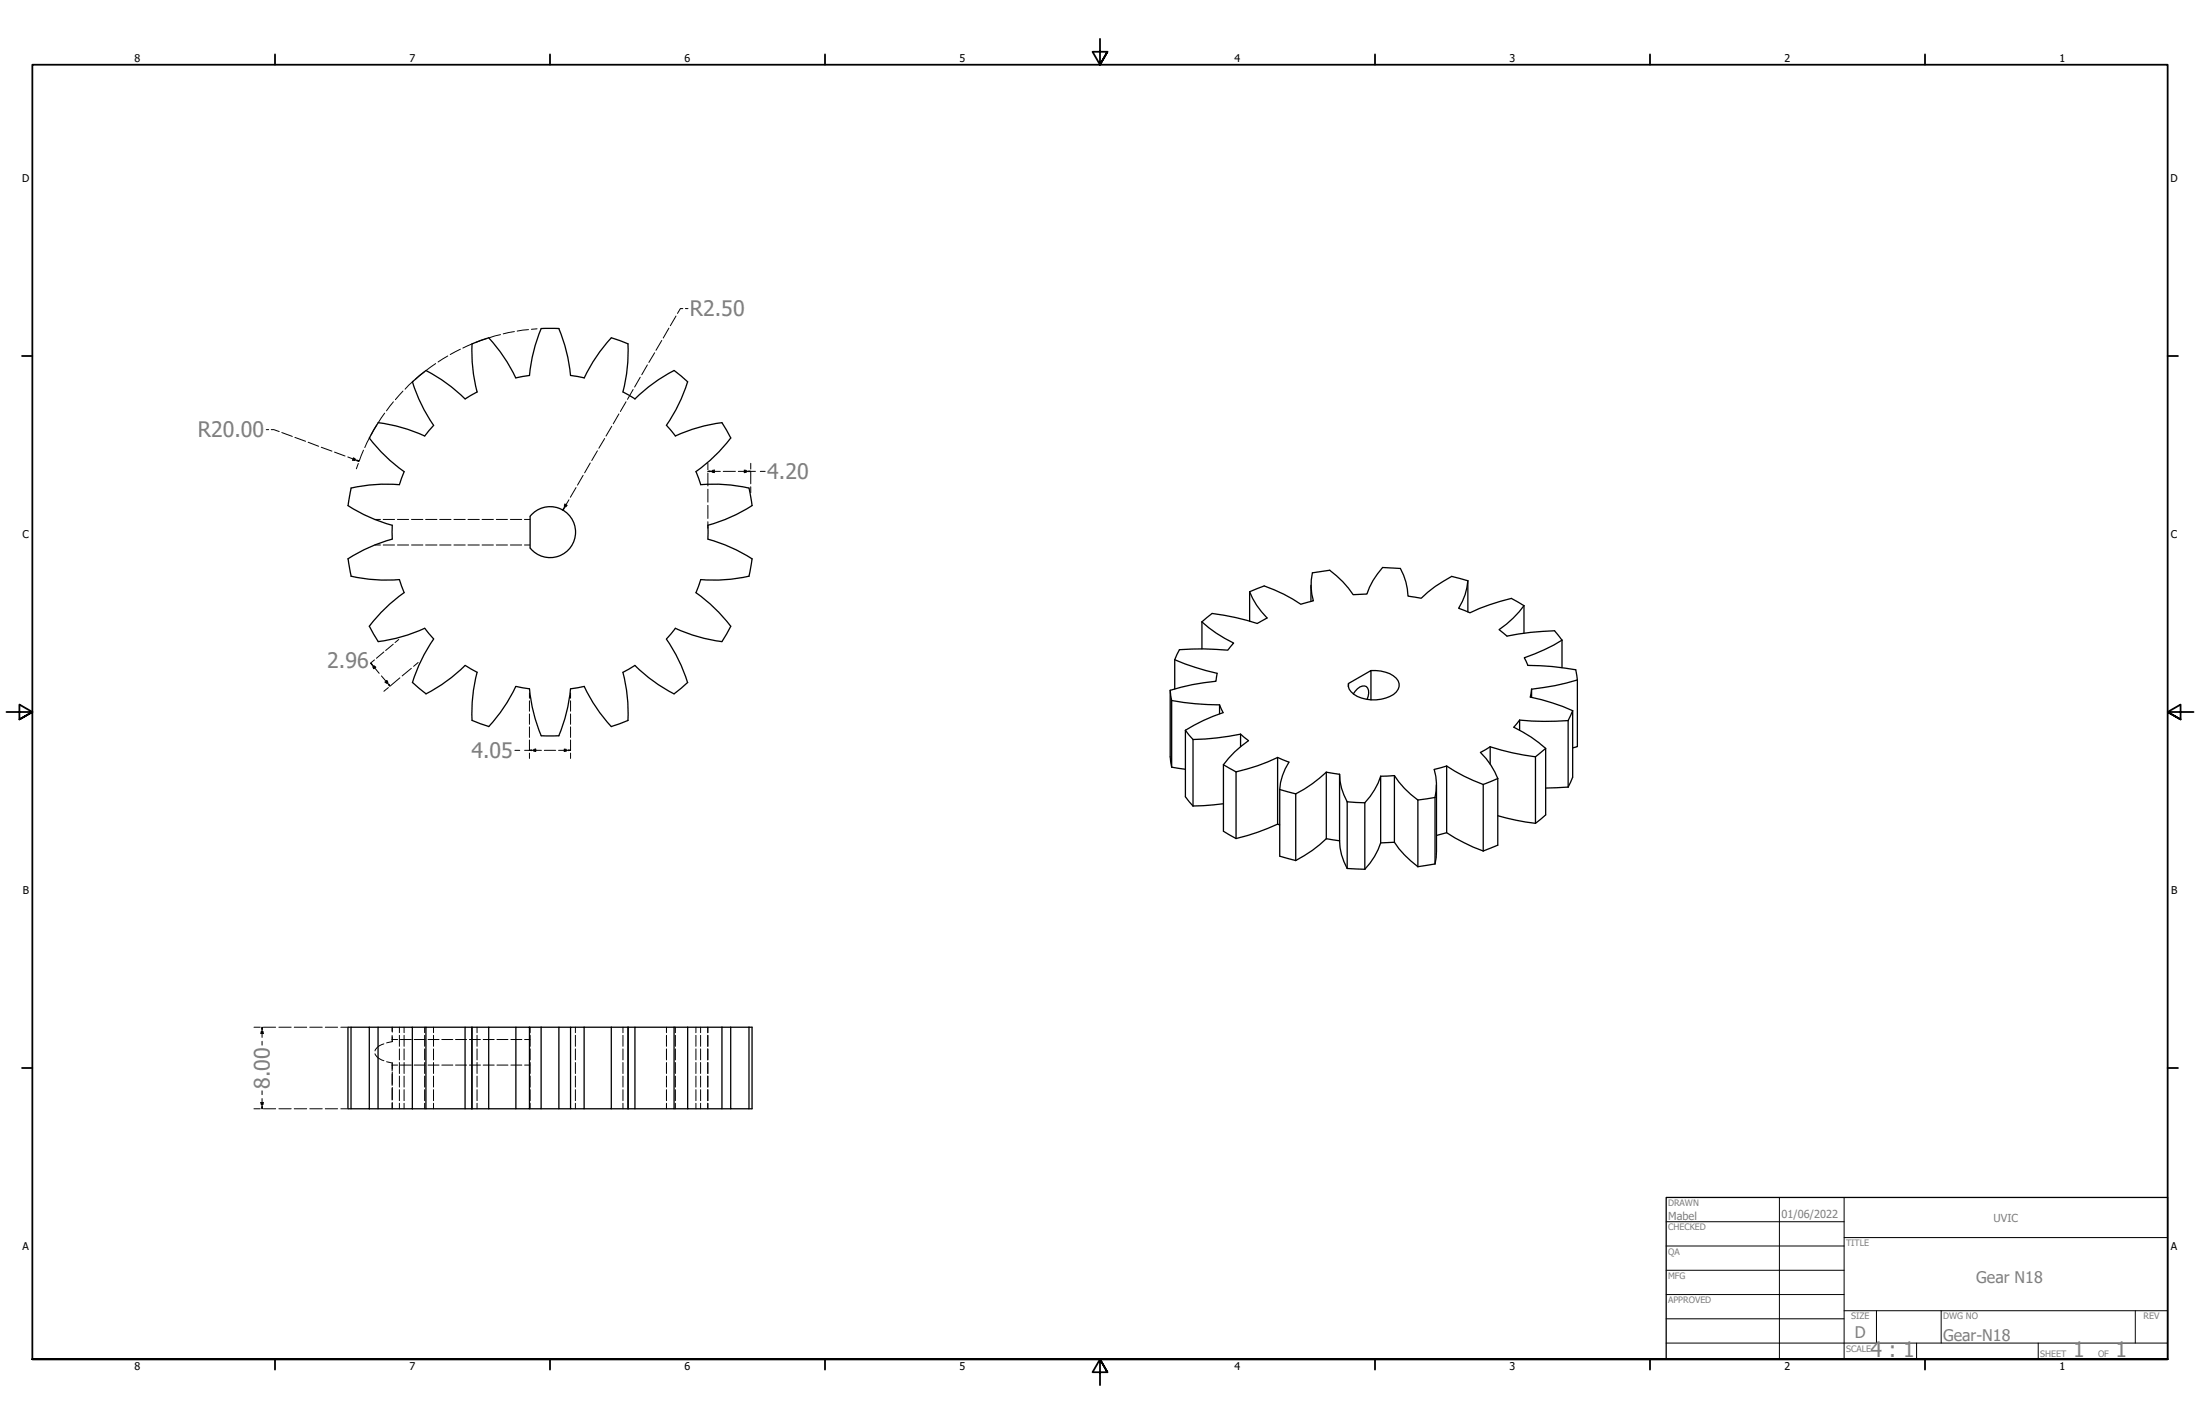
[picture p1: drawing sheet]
<svg xmlns="http://www.w3.org/2000/svg" width="864mm" height="559mm" viewBox="0 0 864 559" stroke-linecap="round" stroke-linejoin="round" font-family="sans-serif">
<!-- layer: Oculto (ANSI) -->
<g fill="none" stroke="#000" stroke-width=".39">
<path d="M147.1 213.9h2.3M147.1 203.8h2.3M150.4 213.9h4.5M150.4 203.8h4.5M156 213.9h4.4M156 203.8h4.4M161.5 213.9h4.5M161.5 203.8h4.5M167.1 213.9h4.4M167.1 203.8h4.4M172.6 213.9h4.4M172.6 203.8h4.4"/>
<path d="M178.2 213.9h4.4M178.2 203.8h4.4M183.7 213.9h4.5M183.7 203.8h4.5M189.2 213.9h4.5M189.2 203.8h4.5M194.8 213.9h4.4M194.8 203.8h4.4M200.3 213.9h4.5M200.3 203.8h4.5M205.9 213.9h2.2M205.9 203.8h2.2"/>
<path d="M147.2 413.5a4.7 4.7 0 0 0 3.5 2.7M150.7 409.6a4.9 4.9 0 0 0-3.5 2.8M151.8 416.6l2.2 .5M153.9 417.7v.3M153.9 407.9v.3M153.9 408.5l.1 .2M153.9 418h2.2M153.9 407.9h2.2M153.9 403.1v1.6M153.9 406.3v1.6M153.9 418v2.2M154 408.7l-2.2 .6"/>
<path d="M154 417.1l-.1 .3M154 403.1v1.9M154 406.8v1.9M154 417.1v2.4M156.8 403.1v2.2M156.8 406.3v4.3M156.8 411.6v4.3M156.8 416.9v4.4M157.2 418h4.3M157.2 407.9h4.3M158.6 403.1v2.2M158.6 406.3v4.3"/>
<path d="M158.6 411.6v4.3M158.6 416.9v4.4M162.6 418h4.3M162.6 407.9h4.3M166.7 403.1v2.2M166.7 406.3v4.3M166.7 411.6v4.3M166.7 416.9v4.4M168 418h4.3M168 407.9h4.3M170.2 403.1v2.2M170.2 406.3v4.3"/>
<path d="M170.2 411.6v4.3M170.2 416.9v4.4M173.4 418h4.3M173.4 407.9h4.3M178.8 418h4.3M178.8 407.9h4.3M184.3 418h4.3M184.3 407.9h4.3M187.3 403.1v2.2M187.3 406.3v4.3M187.3 411.6v4.3M187.3 416.9v4.4"/>
<path d="M189.7 418h4.3M189.7 407.9h4.3M195.1 418h4.3M195.1 407.9h4.3M200.5 418h4.4M200.5 407.9h4.4M205.9 418h2.2M205.9 407.9h2.2M208.1 403.1v2.2M208.1 406.3v4.3M208.1 411.6v4.3M208.1 416.9v4.4"/>
<path d="M225.9 403.1v2.2M225.9 406.3v4.3M225.9 411.6v4.3M225.9 416.9v4.4M244.5 403.1v2.2M244.5 406.3v4.3M244.5 411.6v4.3M244.5 416.9v4.4M261.6 403.1v2.2M261.6 406.3v4.3M261.6 411.6v4.3M261.6 416.9v4.4"/>
<path d="M265.1 403.1v2.2M265.1 406.3v4.3M265.1 411.6v4.3M265.1 416.9v4.4M273.2 403.1v2.2M273.2 406.3v4.3M273.2 411.6v4.3M273.2 416.9v4.4M275 403.1v2.2M275 406.3v4.3M275 411.6v4.3M275 416.9v4.4"/>
<path d="M277.8 403.1v2.2M277.8 406.3v4.3M277.8 411.6v4.3M277.8 416.9v4.4M277.9 403.1v2.2M277.9 406.3v4.3M277.9 411.6v4.3M277.9 416.9v4.4M153.9 421.4v4.6M153.9 427.1v4.6M153.9 432.8v2.3M154 420.8v4.7"/>
<path d="M154 426.7v4.8M154 432.7v2.4M156.8 422.3v4.3M156.8 427.6v4.3M156.8 432.9v2.2M158.6 422.3v4.3M158.6 427.6v4.3M158.6 432.9v2.2M166.7 422.3v4.3M166.7 427.6v4.3M166.7 432.9v2.2M170.2 422.3v4.3"/>
<path d="M170.2 427.6v4.3M170.2 432.9v2.2M187.3 422.3v4.3M187.3 427.6v4.3M187.3 432.9v2.2M208.1 422.3v4.3M208.1 427.6v4.3M208.1 432.9v2.2M225.9 422.3v4.3M225.9 427.6v4.3M225.9 432.9v2.2M244.5 422.3v4.3"/>
<path d="M244.5 427.6v4.3M244.5 432.9v2.2M261.6 422.3v4.3M261.6 427.6v4.3M261.6 432.9v2.2M265.1 422.3v4.3M265.1 427.6v4.3M265.1 432.9v2.2M273.2 422.3v4.3M273.2 427.6v4.3M273.2 432.9v2.2M275 422.3v4.3"/>
<path d="M275 427.6v4.3M275 432.9v2.2M277.8 422.3v4.3M277.8 427.6v4.3M277.8 432.9v2.2M277.9 422.3v4.3M277.9 427.6v4.3M277.9 432.9v2.2"/>
</g>
<!-- layer: Visible (ANSI) -->
<g fill="none" stroke="#000" stroke-width=".51">
<path d="M185.3 134.9l.3 9.5 1.7 9.4M185.3 134.9l6.5-2.3 5.9 7.4 4.8 8.3M219.4 128.9l3 9.1 1.6 9.4M219.4 128.9h-7l-3 9.1-1.6 9.4M167.2 145.4l8.1 5 7.3 6.2M167.2 145.4l-5.3 4.4 3.5 8.9 4.8 8.2M187.3 153.8l-4.7 2.7M207.8 147.3l-5.3 1M264.6 145.4l-8.1 5-7.2 6.1-4.7-2.7 1.6-9.4 .3-9.5-6.5-2.4-5.9 7.5-4.8 8.3-5.3-1M264.6 145.4l5.4 4.5M269.9 149.8l-3.5 8.9-4.8 8.2M170.2 166.9l-3.5 4.2-8.9-3.3-9.4-1.9-3.4 6 6.3 7.1 7.3 6.1"/>
<path d="M261.6 166.9l3.5 4.2M283.4 165.9l-9.4 1.9-8.9 3.3M283.4 165.9l3.5 6M286.8 171.9l-6.3 7.1-7.3 6.1 1.8 5.1 9.6-.1 9.4 1.4 1.2 6.9-8.4 4.5-8.9 3.2M136.6 198.4l8.4 4.5 9 3.2v5.4M137.8 191.5l-1.2 6.9M156.8 190.2l-9.6-.1-9.4 1.4M158.6 185.1l-1.8 5.1M136.6 219.3l1.2 6.8M153.9 211.6l-8.9 3.2-8.4 4.5M208.1 202.6v12.5M208.1 202.6a10 10 0 0 1 14.6-1.1 10 10 0 0 1 0 14.6 10 10 0 0 1-14.6-1"/>
<path d="M277.9 211.6l8.9 3.2 8.4 4.5M277.9 206.1v5.4M295.2 219.3l-1.2 6.8-9.4 1.4h-9.5l-1.9 5.1 7.3 6 6.3 7.2-3.4 6M137.8 226.1l9.4 1.4 9.6-.1M156.8 227.5l1.8 5M158.6 232.6l-7.3 6-6.3 7.2 3.5 6 9.3-1.9 8.9-3.4 3.5 4.2M490.5 232.2a29.6 29.6 0 0 0 6.9 10.3l-3.9 2.2a95.1 95.1 0 0 0-17.7-4l-4 3.3M490.5 232.2v11.6M514.6 229.7v6.3M576.2 227.9l-6.4-1.7a48 48 0 0 0-11.9 8.6l-5.2-.9a24.1 24.1 0 0 0-3-10.8l-7-.4a28.9 28.9 0 0 0-6.1 10.4l-5.4 .3a37.7 37.7 0 0 0-9.2-9.6l-6.8 1a22 22 0 0 0 .4 11l-5 1.3a59.8 59.8 0 0 0-14.3-7.2l-5.8 2.3M576.2 227.9a23.1 23.1 0 0 1-3.6 10.8l4.4 1.8a81.5 81.5 0 0 1 16.3-5.7l4.9 2.9M576.2 227.9v12.2"/>
<path d="M598.2 237.7a40 40 0 0 1-9.7 9.4l3.1 2.5a104.2 104.2 0 0 1 18.6-2.1l3 3.7M598.2 237.7v10.8M170.2 250.8l-4.8 8.2-3.5 8.9 5.3 4.4M261.6 250.8l4.8 8.2 3.5 8.9M265.1 246.5l8.9 3.4 9.4 1.9M265.1 246.6l-3.5 4.1M461.1 258.9a95.7 95.7 0 0 0 16.7 5.3l-.5 3.1a85.6 85.6 0 0 0-17.9 3.6M461.1 258.9v11.5M471.8 244a50.6 50.6 0 0 0 12.5 8.3l-2.3 2.8a109.3 109.3 0 0 0-19-.1l-1.9 3.9M471.8 244v10.6M613.2 251.2a72.5 72.5 0 0 1-14.8 6.9l1.4 3a105.6 105.6 0 0 1 18.8 1.7l.6 4M613.2 251.2v10.8"/>
<path d="M182.6 261.1l-7.3 6.2-8.1 5M182.6 261.1l4.7 2.7M187.3 263.8l-1.7 9.4-.3 9.5 6.6 2.4M202.5 269.4l-4.8 8.3-5.9 7.5M202.5 269.4l5.3 .9 1.6 9.4 3 9h7M224 270.3l-1.6 9.4-3.1 9M224 270.3l5.3-.9 4.8 8.3 5.9 7.4M249.2 261.1l7.3 6.2 8.1 5M249.2 261.1l-4.6 2.7 1.6 9.4 .3 9.5-6.5 2.4M270 267.8l-5.4 4.5M459.4 270.9l.5 4M459.4 270.9v26.1l.5 4.1"/>
<path d="M459.9 274.9a105.6 105.6 0 0 0 18.8 1.7M459.9 274.9v26.2M478.7 276.6l1.4 3.1a68.1 68.1 0 0 0-14.8 6.9M478.7 276.6v3.5M529.3 269.5v-1.3l8.9-5.1v11.5M531.2 272.3a5.5 5.5 0 0 1 4.4-3.1 2.72 2.72 0 0 1 1.5 4l-.5 1.2M538.2 263.1a12.2 12.2 0 0 1 10.6 4 4.6 4.6 0 0 1-3.2 6.2 14.4 14.4 0 0 1-15.2-1.8l-.7-1-.4-1.1v-1.2M601.2 270.4l-.5 3.2a79.8 79.8 0 0 1 16.6 5.3M601.2 270.4v3.2M617.3 278.9l-1.7 3.9M617.3 278.9v26.1l-1.7 3.9M619.2 266.8a93.9 93.9 0 0 1-18 3.6"/>
<path d="M619.2 266.8v26.2l-1.9 .5M465.3 286.6l3 3.6M465.3 286.6v26.1l3 3.6M468.3 290.2v26.1M487 288.1l3.1 2.5a40.5 40.5 0 0 0-9.8 9.5M487 288.1a104.2 104.2 0 0 1-18.7 2.1M487 288.1v4.9M501.5 297.2l4.5 1.9a22.5 22.5 0 0 0-3.7 10.7M501.5 297.2v26.2l.8 .3M501.5 297.2a74.1 74.1 0 0 1-16.3 5.7M585 293.1l-3.8 2.2a29.6 29.6 0 0 1 6.7 10.2M585 293.1a97.3 97.3 0 0 0 17.7 3.9"/>
<path d="M585 293.1v6.7M596.5 282.6l-2.3 2.8a52.7 52.7 0 0 1 12.5 8.3M596.5 282.6a110.1 110.1 0 0 0 19.1 .2M596.5 282.6v4M602.7 297v26.1M606.7 293.7l-4 3.3M606.7 293.7v26.1l-4 3.3M615.6 282.8v26.1M459.9 301.1l5.4 .8M480.3 315.4l-12 .9M480.3 300.1l4.9 2.8M480.3 300.1v26.1l4.9 2.9"/>
<path d="M485.2 302.9v26.2M502.3 309.8l6.3 1.7M502.3 309.8v26.2l6.3 1.7M508.6 311.5v26.2M520.6 303l5.2 .8M520.6 303a52.3 52.3 0 0 1-12 8.5M520.6 303v26.1M525.8 303.8a22.1 22.1 0 0 0 3 10.8M525.8 303.8v26.1M528.8 314.6l6.9 .4M528.8 314.6v26.2M535.7 315v26.1"/>
<path d="M542 304.6a28 28 0 0 1-6.3 10.4M542 304.6v26.2M547.4 304.4l-5.4 .2M547.4 304.4a35 35 0 0 0 9.2 9.5M547.4 304.4v26.1M556.6 313.9v26.2M563.3 312.9l-6.7 1M563.3 312.9v26.1M563.9 308v26.2l-.6 4.8M567.9 300.6l-4.9 1.3a21 21 0 0 1 .3 11M567.9 300.6v26.2l-4 1.1M567.9 300.6a66.9 66.9 0 0 0 14.3 7.2"/>
<path d="M582.2 307.8v26.1M587.9 305.5l-5.7 2.3M587.9 305.5v26.2l-5.7 2.2M615.6 308.9l-8.9 .3M501.5 323.4a84.1 84.1 0 0 1-16.3 5.7M520.6 329.1l5.2 .8M520.6 329.1a50 50 0 0 1-12 8.6M525.8 329.9a22.6 22.6 0 0 0 3 10.9M542 330.8a27.1 27.1 0 0 1-6.3 10.3M547.4 330.5l-5.4 .3M547.4 330.5a37.6 37.6 0 0 0 9.2 9.6M563.3 339l-6.7 1.1"/>
<path d="M567.9 326.8a71 71 0 0 0 14.3 7.1M587.9 320.1a91.6 91.6 0 0 0 14.8 3M528.8 340.8l6.9 .3M137.8 403.1h7.2v32h-7.2zM137.8 403.1h-1.2v32h1.2M145 403.1h3.4M148.4 403.1h13.5v32h-13.5zM161.9 403.1h5.3M182.6 403.1h2.7v32h-2.7zM182.6 403.1h-15.4v32h15.4M185.2 403.1v32M185.3 403.1h6.5"/>
<path d="M202.5 403.1h-10.7v32h10.7M207.8 403.1h-5.3v32h5.3v-32h4.6M212.4 403.1v32h-4.6M212.4 403.1h7M224 403.1h-4.6v32h4.6M229.3 403.1h-5.3v32h5.3v-32h10.7M240 403.1v32h-10.7M240 403.1h9.2M246.5 403.1l.1 32zM264.6 403.1h-15.4v32h-2.6M264.6 403.1v32h-15.4M264.6 403.1h30.6v32h-1.2"/>
<path d="M269.9 403.1v32h13.5v-32M286.8 403.1v32h7.2v-32M145 435.1h3.4M161.9 435.1h5.3M185.3 435.1h6.5M212.4 435.1h7M240 435.1h6.5M264.6 435.1h5.3M283.4 435.1h3.4"/>
</g>
<!-- layer: Border (ANSI) -->
<g fill="none" stroke="#000" stroke-width=".7">
<path d="M431.8 15.2v10.2l-2.9-5.1h5.8l-2.9 5.1 2.9-5.1M107.9 21.3v4.1M215.9 21.3v4.1M323.8 21.3v4.1M539.8 21.3v4.1M647.7 21.3v4.1M755.6 21.3v4.1M8.6 139.7h4.1M850.9 139.7h4.1M2.5 279.4h10.2l-5.1-2.9v5.8l5.1-2.9-5.1 2.9M861.1 279.4h-10.2l5.1-2.9v5.8l-5.1-2.9 5.1 2.9M8.6 419.1h4.1"/>
<path d="M850.9 419.1h4.1M12.7 533.4v-508h838.2v508h-838.2h838.2M107.9 533.4v4.1M215.9 533.4v4.1M323.8 533.4v4.1M434.7 538.5l-2.9-5.1 2.9 5.1h-5.8l2.9-5.1v10.2M539.8 533.4v4.1M647.7 533.4v4.1M755.6 533.4v4.1"/>
</g>
<g fill="none" stroke="#000" stroke-width=".39">
<path d="M654 479.4h69.9M698.5 469.9v63.5M723.9 469.9v63.5M654 488.9h69.9M654 498.5h69.9M723.9 485.6h127M654 508h69.9M654 517.5h69.9M723.9 514.3h127M736.6 514.3v12.7M762 514.3v12.7M838.2 514.3v12.7"/>
<path d="M654 527h196.9M752.3 527v6.4M800.1 527v6.4"/>
</g>
<path d="M654 469.9h196.9v63.5h-196.9z" fill="none" stroke="#000" stroke-width=".51"/>
<!-- layer: Cota (ANSI) -->
<g fill="none" stroke="#000" stroke-width=".39">
<path d="M175.8 139.7l-3.8 2.3M180.7 137l-4 2.1M185.8 134.7l-4.1 1.9M191.1 132.8l-4.3 1.6M196.5 131.3l-4.3 1.2M201.9 130.1l-4.4 .9M207.5 129.3l-4.5 .6M210.8 129l-2.2 .2M257 138.4l-2.3 3.8M259.8 133.6l-2.3 3.9M262.6 128.8l-2.3 3.9M265.4 124l-2.3 3.8"/>
<path d="M268 121.1h-.9l-1.2 1.9M269 121.1h1.1M154.4 157.7l-2.7 3.5M158.2 153.5l-3 3.3M162.2 149.6l-3.2 3.1M166.5 146l-3.4 2.8M171 142.7l-3.6 2.6M245.7 157.7l-2.2 3.8M248.5 152.8l-2.2 3.9M251.3 148l-2.2 3.9M254.1 143.2l-2.2 3.9M104.5 168.6h1"/>
<path d="M106.5 168.6h1l2.1 .8M110.6 169.7l4.1 1.6M115.8 171.6l4.2 1.6M121 173.5l4.1 1.6M126.1 175.5l4.2 1.5M131.3 177.4l4.1 1.5M136.5 179.3l2.8 1.1M138.6 180l.1-.4 .7 .5M142.7 176.7l-1.7 4.1M145.2 171.6l-2 4M147.9 166.8l-2.2 3.8M151 162.1l-2.5 3.7"/>
<path d="M234.5 176.9l-2.2 3.8M237.4 172.1l-2.3 3.8M240.2 167.3l-2.3 3.8M243 162.4l-2.3 3.9M138.5 180.3l-.1 .3 .9 .1M140.1 180.7l.8 .3M140.2 180.5l.7 .5-.8-.2M140.7 181.9l-.8 2.1M221.2 199.4l-.3 .8 .6-.6M221.4 199.5l-.5 .7M222.1 198l-.4-.2-.2 .8M222.3 198.1l.3 .2-.5 .6"/>
<path d="M223.3 196.2l-1.5 2.6M226.1 191.3l-2.2 3.8M228.9 186.5l-2.2 3.9M231.7 181.7l-2.2 3.8M277.9 185h.9M277.9 181.8v2.5M277.9 185.6v5.1M277.9 192v5M277.9 198.3v5.2M278.8 184.8l-.9 .2 .9 .1M279.6 185h3.2M279.6 184.6l.8-.1v.3"/>
<path d="M280.4 185.1v.4l-.8-.2M283.9 185h4.8M289.8 185h3.2M292.2 185.1v.4l.8-.2M293 184.6l-.8-.1v.3M293.9 184.8l.8 .2-.8 .1M293.9 185h2.6M294.7 181.8v2.3M294.7 185.2v4.7M294.7 191v2.4M298.4 185h2M277.9 204.7v2.6"/>
<path d="M147 259l-1.5 1.2M150.7 255.8l-2.9 2.5M154.4 252.8l-3 2.5M156.5 251l-1.4 1.2M164.1 260l-1.7 1.5M145.5 260.2l.5 .7M146.2 260.7l-.7-.5 .4 .7M146.3 261.7l.4 .7 .3-.2M146.6 261.5l2.2 2.7M146.8 261.2l.7 .6-.2 .2M149.7 265.2l2.3 2.8M151.4 267.5l-.3 .2 .7 .5"/>
<path d="M151.6 267.2l.3-.2 .4 .8M152.5 269.8l-1.8 1.5M152.6 268.6l.5 .6M152.7 268.5l.4 .7-.6-.5M157 266l-3.6 3M161.5 262.3l-3.6 2.9M207.8 271.9v2.1M207.8 275v4.1M224 271.9v2.1M224 275v4.1M202.1 294.4h1.9M205.9 294.4h2.8"/>
<path d="M207.8 280.2v4M207.8 285.2v4.2M207.8 290.4v4.1M207.8 295.5v2.1M208.7 294.3l-.9 .1 .9 .2M209.5 294.4h3M209.5 294.1l.8-.2v.4M210.3 294.6v.3l-.8-.1M213.7 294.4h4.4M219.3 294.4h3M221.5 294.6v.3l.8-.1M222.3 294.1l-.8-.2v.4"/>
<path d="M223.1 294.3l.9 .1-.9 .2M223.1 294.4h.9M224 280.2v4M224 285.2v4.2M224 290.4v4.1M224 295.5v2.1M99.7 403.1h2.5M102.6 404.7l-.2 .9h.3M102.7 403.9l.2-.8 .2 .8M102.9 403.1v.8M102.9 404.7v2.4M102.9 408.6v1.5"/>
<path d="M103.3 404.7l.1 .9h-.3M103.4 403.1h4.8M109.5 403.1h4.8M115.5 403.1h4.9M121.6 403.1h4.9M127.7 403.1h4.8M133.8 403.1h2.4M99.7 435.1h2.5M102.7 434.3l.2 .8 .2-.8M102.7 432.6h-.3l.2 .9M102.9 428.1v1.5M102.9 431.1v2.4"/>
<path d="M102.9 434.3v.8M103.1 432.6h.3l-.1 .9M103.4 435.1h4.8M109.5 435.1h4.8M115.5 435.1h4.9M121.6 435.1h4.9M127.7 435.1h4.8M133.8 435.1h2.4"/>
</g>
<g fill="#000">
<path d="M138.7 179.6l2.2 1.4-2.5-.4z" fill-rule="evenodd"/>
<path d="M221.7 197.8l.9 .5-1.7 1.9z" fill-rule="evenodd"/>
<path d="M277.9 185l2.5-.5v1z" fill-rule="evenodd"/>
<path d="M292.2 184.5l2.5 .5-2.5 .5z" fill-rule="evenodd"/>
<path d="M145.5 260.2l2 1.6-.8 .6z" fill-rule="evenodd"/>
<path d="M151.1 267.7l.8-.7 1.2 2.2z" fill-rule="evenodd"/>
<path d="M207.8 294.4l2.5-.5v1z" fill-rule="evenodd"/>
<path d="M221.5 293.9l2.5 .5-2.5 .5z" fill-rule="evenodd"/>
<path d="M102.9 403.1l.5 2.5h-1z" fill-rule="evenodd"/>
<path d="M102.4 432.6h1l-.5 2.5z" fill-rule="evenodd"/>
</g>
<g font-size="8.4" fill="#808080">
<text x="270.8" y="124.1">R2.50</text>
<text x="77.7" y="171.6">R20.00</text>
<text x="301.2" y="188">4.20</text>
<text x="128.5" y="262">2.96</text>
<text x="185" y="297.5">4.05</text>
<text x="105.9" y="427.2" transform="rotate(-90 105.9 427.2)">8.00</text>
<text x="734.3" y="532.6">4 : 1</text>
<text x="813.8" y="532.6">1</text>
<text x="830.5" y="532.6">1</text>
</g>
<g font-size="6.3" fill="#808080">
<text x="775.8" y="503.4">Gear N18</text>
<text x="728.1" y="524.9">D</text>
<text x="762.8" y="526.2">Gear-N18</text>
</g>
<g font-size="4.3" fill="#808080">
<text x="654.8" y="478.6">Mabel</text>
<text x="699.3" y="478">01/06/2022</text>
<text x="782.5" y="479.4">UVIC</text>
</g>
<g font-size="4.2">
<text x="52.8" y="24.4">8</text>
<text x="160.8" y="24.4">7</text>
<text x="268.7" y="24.4">6</text>
<text x="376.7" y="24.4">5</text>
<text x="484.6" y="24.4">4</text>
<text x="592.6" y="24.4">3</text>
<text x="700.5" y="24.4">2</text>
<text x="808.5" y="24.4">1</text>
<text x="8.8" y="71.4">D</text>
<text x="852" y="71.4">D</text>
<text x="8.9" y="211.1">C</text>
<text x="852.2" y="211.1">C</text>
<text x="9" y="350.8">B</text>
<text x="852.2" y="350.8">B</text>
<text x="8.9" y="490.5">A</text>
<text x="852.2" y="490.5">A</text>
<text x="52.8" y="537.5">8</text>
<text x="160.8" y="537.5">7</text>
<text x="268.7" y="537.5">6</text>
<text x="376.7" y="537.5">5</text>
<text x="484.6" y="537.5">4</text>
<text x="592.6" y="537.5">3</text>
<text x="700.5" y="537.5">2</text>
<text x="808.5" y="537.5">1</text>
</g>
<g font-size="3.5" fill="#808080">
<text x="654.8" y="473.2">DRAWN</text>
<text x="654.8" y="482.8">CHECKED</text>
<text x="724.7" y="488.9">TITLE</text>
<text x="654.8" y="492.3">QA</text>
<text x="654.8" y="501.8">MFG</text>
<text x="654.8" y="511.4">APPROVED</text>
<text x="726.7" y="517.7">SIZE</text>
<text x="762.8" y="517.7">DWG NO</text>
<text x="841.4" y="517.7">REV</text>
<text x="724.7" y="530.4">SCALE</text>
<text x="800.9" y="532.6">SHEET</text>
<text x="823.6" y="532.6">OF</text>
</g>
</svg>
